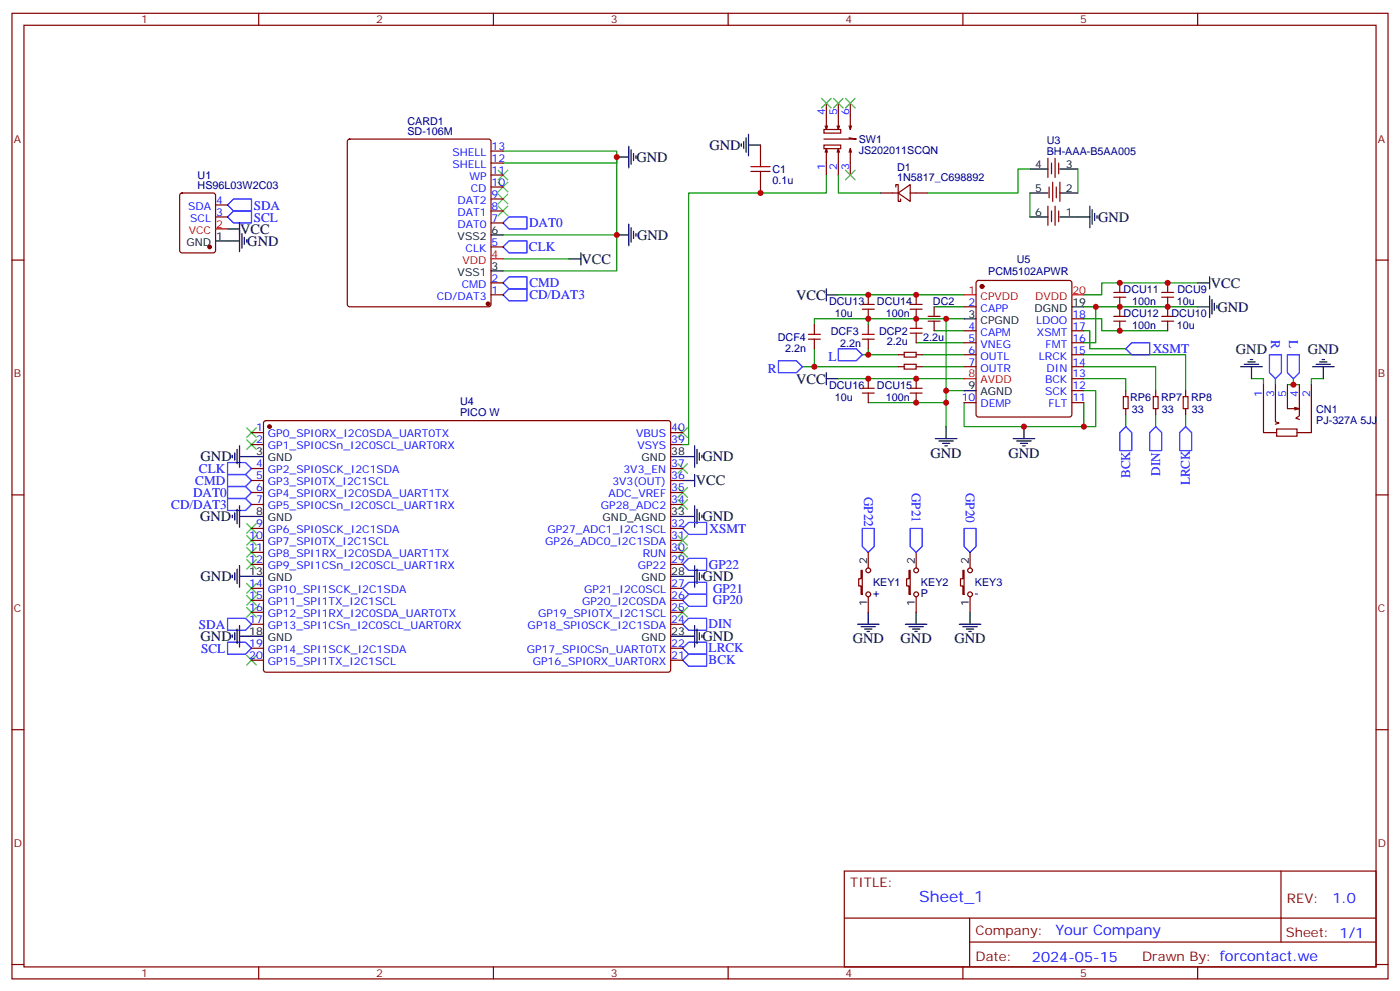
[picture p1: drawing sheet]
<svg xmlns="http://www.w3.org/2000/svg" width="412mm" height="292mm" viewBox="0 0 412 292" stroke-linecap="round" stroke-linejoin="round" font-family="sans-serif">
<g fill="none" stroke="#870000" stroke-width=".35">
<path d="M3.5 3.9h405.4v284.4h-405.4zM7.1 7.4h398.2v277.3h-398.2zM76.2 3.9v3.5M145.3 3.9v3.5M214.5 3.9v3.5M283.6 3.9v3.5M352.8 3.9v3.5M242.7 38.1h4.9v1.1h-4.9zM243.1 37.1l.3 1M243.4 30.4v7.7l.4-1M246.6 37.1l.3 1M246.9 30.4v7.7l.4-1"/>
<path d="M250.1 37.1l.4 1M250.5 30.4v7.7l.3-1M53.2 57l.4-.2h9.2l.6 .5 .1 16.5-.5 .6-9.4 .1-.6-.5-.1-16.5zM102.5 41.2l.5-.2h40.9l.5 .2 .2 .5v47.9l-.2 .5-.5 .2h-40.9l-.5-.2-.2-.5v-47.9zM144.6 58.6h3.6M144.6 55.1h3.6M144.6 51.5h3.6M144.6 48h3.6M144.6 44.5h3.6M224 42.7v3.5M224 53.3v3.5M242.7 42.7h4.9v1.1h-4.9z"/>
<path d="M243.4 43.8l-.3 1M243.8 44.8l-.4-1v7.7M246.9 43.8l-.3 1M247.3 44.8l-.4-1v7.7M250.1 40.6l2.1 .4h-9.5M250.5 43.8l-.4 1M250.8 44.8l-.3-1v7.7M259.3 56.8h5.3M263.9 55.1v-.7h.7v4.9h.7v-.7M264.6 56.8l3.5-2.4v4.9zM268.1 56.8h5.3M308.7 46.6v5.6"/>
<path d="M309 55.1v3.1M309.7 48v3.2M310.1 53.7v5.6M310.8 46.6v5.6M311.1 55.1v3.1M311.9 48v3.2M312.2 53.7v5.6M3.5 76.6h3.6M63.5 63.9h3.5M63.5 60.4h3.5M144.6 72.7h3.6M144.6 65.7h3.6"/>
<path d="M144.6 62.1h3.6M308.7 60.7v5.7M309.7 62.1v3.2M310.8 60.7v5.7M311.9 62.1v3.2M405.3 76.6h3.6M144.6 86.8h3.6M144.6 83.3h3.6M239.9 95.6v2.9M239.9 99.9v2.8M255.8 86.8v2.8M255.8 91.1v2.8"/>
<path d="M255.8 95.6v2.9M255.8 99.9v2.8M269.9 86.8v2.8M269.9 91.1v5.6M269.9 98.1v2.8M275.2 90.3v2.9M275.2 94.6v2.8M284 90.3h3.5M284 97.4h3.5M287.7 82.8l.5-.2h26.8l.5 .2 .2 .5v38.8l-.2 .5-.5 .2h-26.8l-.5-.2-.2-.5v-38.8zM315.7 97.4h3.6M315.7 93.9h3.6"/>
<path d="M329.8 83.3v2.8M329.8 87.5v5.7M329.8 94.6v2.8M344 83.3v2.8M344 87.5v5.7M344 94.6v2.8M255.8 111.5v2.8M255.8 115.7v2.9M264.6 104.5h1.7M264.6 108h1.7M269.9 111.5v2.8M269.9 115.7v2.9"/>
<path d="M269.9 104.5h1.7M269.9 108h1.7M284 104.5h3.5M284 108h3.5M284 100.9h3.5M284 118.6h3.5M315.7 104.5h3.6M315.7 108h3.6M315.7 100.9h3.6M315.7 118.6h3.6M315.7 115h3.6M315.7 111.5h3.6"/>
<path d="M331.6 115v1.8M340.4 115v1.8M349.2 115v1.8M372.2 113.3v14.1h3.9M375.7 113.3v10.9l1.1 .4-1.1 .3M379.2 113.3v7h3.6l-1.4-.3M382.8 113.3v9.1l-1.1 .8 1.1 .3M386.3 113.3v14.1h-4.2M74.1 127.4h3.5M74.1 130.9h3.5M74.1 138h3.5M77.8 124.1l.5-.2h118.8l.5 .7-.1 72.9-.7 .4h-118.8l-.4-.7v-72.6z"/>
<path d="M197.6 127.4h3.5M197.6 130.9h3.5M197.6 138h3.5M331.6 120.3v1.8M340.4 120.3v1.8M349.2 120.3v1.8M376.1 126.3h6v2.1h-6zM382.8 120.3l-1.4 .4M3.5 145.7h3.6M74.1 141.5h3.5M74.1 145h3.5M74.1 148.6h3.5"/>
<path d="M74.1 155.6h3.5M74.1 159.1h3.5M197.6 141.5h3.5M197.6 145h3.5M197.6 148.6h3.5M197.6 155.6h3.5M197.6 159.1h3.5M405.3 145.7h3.6M74.1 162.7h3.5M74.1 166.2h3.5M74.1 173.2h3.5M74.1 176.8h3.5"/>
<path d="M197.6 162.7h3.5M197.6 166.2h3.5M197.6 173.2h3.5M197.6 176.8h3.5M253.6 168h.4v7h-.4v-2.5h-.7v-2.1h.7zM255.8 162.7v4.6M255.8 175.7v4.6M267.8 168h.3v7h-.3v-2.5h-.7v-2.1h.7zM269.9 162.7v4.6M269.9 175.7v4.6M283.6 168h.4v7h-.4v-2.5h-.7v-2.1h.7zM285.8 162.7v4.6"/>
<path d="M285.8 175.7v4.6M74.1 180.3h3.5M74.1 183.8h3.5M74.1 190.9h3.5M74.1 194.4h3.5M197.6 180.3h3.5M197.6 183.8h3.5M197.6 190.9h3.5M197.6 194.4h3.5M3.5 214.9h3.6M405.3 214.9h3.6M248.7 256.5h156.6v28.2h-156.6z"/>
<path d="M377.3 256.5v20.9M248.7 270.4h156.5M285.6 277.4h119.6M285.6 270.4v14.1M3.5 284h3.6M76.2 284.7v3.6M145.3 284.7v3.6M214.5 284.7v3.6M283.6 284.7v3.6M352.8 284.7v3.6M405.3 284h3.6"/>
<circle cx="255.8" cy="175" r=".71"/>
<circle cx="255.8" cy="168" r=".71"/>
<circle cx="269.9" cy="175" r=".71"/>
<circle cx="269.9" cy="168" r=".71"/>
<circle cx="285.8" cy="175" r=".71"/>
<circle cx="285.8" cy="168" r=".71"/>
</g>
<g fill="none" stroke="#000" stroke-width=".35">
<path d="M220.5 39.5v6.4M181.7 46.2h3.5M185.2 43.1v6.3M185.9 44.1v4.3M186.6 45.2v2.1M187.3 45.9v.7M218.4 42.4v.7M219.1 41.7v2.1M219.8 40.6v4.2M220.5 42.7h3.5M303.4 49.8h5.3M303.4 56.8h5.3"/>
<path d="M312.2 49.8h5.3M312.2 56.8h5.3M63.5 70.9h7.1M67 67.4h3.6M70.6 65.7v8.4M71.3 68.8v4.3M72 69.9v2.1M72.7 70.6v.7M144.6 69.2h3.6M144.6 79.8h3.6M167.6 76.2h3.5M171.1 74.5v3.5"/>
<path d="M181.7 69.2h3.5M185.2 66v6.4M185.9 67.1v4.2M186.6 68.1v2.1M187.3 68.8v.7M303.4 63.9h5.3M312.2 63.9h8.8M321 60.7v6.4M321.7 61.8v4.2M322.4 62.8v2.1M323.1 63.5v.7M243.4 86.8h3.5"/>
<path d="M243.4 85.1v3.5M284 93.9h3.5M315.7 90.3h3.6M352.8 90.3h3.5M352.8 83.3h3.5M356.3 81.5v3.6M356.3 87.2v6.3M357 88.2v4.3M357.7 89.3v2.1M358.4 90v.7M243.4 109.7v3.6M243.4 111.5h3.5"/>
<path d="M284 115h3.5M365.5 108h6.3M366.5 107.3h4.3M367.6 106.6h2.1M368.3 105.9h.7M368.7 108v3.5M386.6 108h6.4M387.7 107.3h4.2M388.8 106.6h2.1M389.5 105.9h.7M389.8 108v3.5M68.4 134.1v.7"/>
<path d="M69.1 133.4v2.1M69.8 132.3v4.3M70.6 134.4h7M70.6 131.3v6.3M197.6 134.4h7M204.6 131.3v6.3M204.6 139.7v3.6M205.3 132.3v4.3M206 133.4v2.1M206.7 134.1v.7M275.5 129.2h6.4M276.6 129.9h4.2"/>
<path d="M277.6 130.6h2.2M278.3 131.3h.7M278.7 125.6v3.6M298.4 129.2h6.4M299.5 129.9h4.2M300.6 130.6h2.1M301.3 131.3h.7M301.6 125.6v3.6M68.4 151.7v.7M69.1 151v2.1M69.8 150v4.2M70.6 152.1h7"/>
<path d="M70.6 148.9v6.4M197.6 152.1h7M201.1 141.5h3.5M204.6 148.9v6.4M205.3 150v4.2M206 151v2.1M206.7 151.7v.7M68.4 169.4v.7M69.1 168.7v2.1M69.8 167.6v4.2M70.6 169.7h7M70.6 166.5v6.4"/>
<path d="M197.6 169.7h7M204.6 166.5v6.4M205.3 167.6v4.2M206 168.7v2.1M206.7 169.4v.7M68.4 187v.7M69.1 186.3v2.1M69.8 185.2v4.3M70.6 187.4h7M70.6 184.2v6.3M197.6 187.4h7M204.6 184.2v6.3"/>
<path d="M205.3 185.2v4.3M206 186.3v2.1M206.7 187v.7M252.6 183.8h6.3M253.6 184.5h4.3M254.7 185.2h2.1M255.4 185.9h.7M255.8 180.3v3.5M266.7 183.8h6.3M267.8 184.5h4.2M268.8 185.2h2.1M269.5 185.9h.7"/>
<path d="M269.9 180.3v3.5M282.6 183.8h6.3M283.6 184.5h4.3M284.7 185.2h2.1M285.4 185.9h.7M285.8 180.3v3.5"/>
</g>
<g fill="none" stroke="#3c3" stroke-width=".35">
<path d="M242 29l2.8 2.8M244.8 29l-2.8 2.8M245.5 29l2.9 2.8M248.4 29l-2.9 2.8M249.1 29l2.8 2.8M251.9 29l-2.8 2.8M146.8 57.2l2.8 2.8M146.8 53.7l2.8 2.8M146.8 50.1l2.8 2.9M149.6 57.2l-2.8 2.8M149.6 53.7l-2.8 2.8M149.6 50.1l-2.8 2.9"/>
<path d="M249.1 50.1l2.8 2.9M251.9 50.1l-2.8 2.9M146.8 60.7l2.8 2.8M149.6 60.7l-2.8 2.8M72.7 129.5l2.8 2.8M72.7 126l2.8 2.8M75.5 129.5l-2.8 2.8M75.5 126l-2.8 2.8M199.7 126l2.8 2.8M199.7 136.6l2.8 2.8M202.5 126l-2.8 2.8M202.5 136.6l-2.8 2.8"/>
<path d="M72.7 157.7l2.8 2.8M72.7 154.2l2.8 2.8M75.5 157.7l-2.8 2.8M75.5 154.2l-2.8 2.8M199.7 147.1l2.8 2.9M199.7 143.6l2.8 2.8M199.7 157.7l2.8 2.8M202.5 147.1l-2.8 2.9M202.5 143.6l-2.8 2.8M202.5 157.7l-2.8 2.8M72.7 178.9l2.8 2.8M72.7 175.4l2.8 2.8"/>
<path d="M72.7 171.8l2.8 2.9M72.7 164.8l2.8 2.8M72.7 161.3l2.8 2.8M75.5 178.9l-2.8 2.8M75.5 175.4l-2.8 2.8M75.5 171.8l-2.8 2.9M75.5 164.8l-2.8 2.8M75.5 161.3l-2.8 2.8M199.7 161.3l2.8 2.8M199.7 178.9l2.8 2.8M202.5 161.3l-2.8 2.8M202.5 178.9l-2.8 2.8"/>
<path d="M72.7 193l2.8 2.8M75.5 193l-2.8 2.8"/>
</g>
<g fill="none" stroke="#00f" stroke-width=".35">
<path d="M67 63.9l1.8-1.8h5.3v3.6h-5.3zM67 60.4l1.8-1.8h5.3v3.5h-5.3zM148.2 65.7l1.7-1.8h5.3v3.5h-5.3zM149.9 70.9h5.3v3.6h-5.3l-1.7-1.8zM148.2 86.8l1.7-1.7h5.3v3.5h-5.3zM148.2 83.3l1.7-1.8h5.3v3.6h-5.3zM229.3 106.2h5.3l1.8 1.8-1.8 1.7h-5.3zM246.9 102.7h5.3l1.8 1.8-1.8 1.7h-5.3zM333.4 100.9h5.3v3.6h-5.3l-1.8-1.8zM373.9 104.5h3.6v5.2l-1.8 1.8-1.8-1.8zM379.2 104.5h3.6v5.2l-1.8 1.8-1.8-1.8zM67 139.7h5.3l1.8 1.8-1.8 1.8h-5.3z"/>
<path d="M67 136.2h5.3l1.8 1.8-1.8 1.7h-5.3zM331.6 125.6l1.8 1.8v5.3h-3.6v-5.3zM340.4 125.6l1.8 1.8v5.3h-3.5v-5.3zM349.2 125.6l1.8 1.8v5.3h-3.5v-5.3zM67 146.8h5.3l1.8 1.8-1.8 1.7h-5.3zM67 143.3h5.3l1.8 1.7-1.8 1.8h-5.3zM201.1 155.6l1.7-1.8h5.3v3.6h-5.3zM254 155.6h3.5v5.3l-1.7 1.8-1.8-1.8zM268.1 155.6h3.5v5.3l-1.7 1.8-1.8-1.8zM284 155.6h3.5v5.3l-1.7 1.8-1.8-1.8zM201.1 176.8l1.7-1.8h5.3v3.5h-5.3zM201.1 173.2l1.7-1.7h5.3v3.5h-5.3z"/>
<path d="M202.8 164.4h5.3v3.6h-5.3l-1.7-1.8zM67 182.1h5.3l1.8 1.7-1.8 1.8h-5.3zM67 189.1h5.3l1.8 1.8-1.8 1.8h-5.3zM201.1 183.8l1.7-1.7h5.3v3.5h-5.3zM201.1 194.4l1.7-1.7h5.3v3.5h-5.3zM201.1 190.9l1.7-1.8h5.3v3.6h-5.3z"/>
</g>
<g fill="#870000" stroke="#870000" stroke-width=".35">
<circle cx="79.4" cy="125.6" r=".53"/>
<circle cx="143.8" cy="89.5" r=".53"/>
<circle cx="61.7" cy="72.7" r=".53"/>
<circle cx="289.3" cy="84.3" r=".53"/>
</g>
<g fill="none" stroke="#008700" stroke-width=".35">
<path d="M148.2 44.5h33.5v24.7M181.7 46.2v1.8h-33.5M243.4 51.5v5.3h-40.6v74.1h-1.7M246.9 51.5v5.3h12.4M303.4 49.8h-3.5v7h-26.5M303.4 56.8v7.1M317.5 49.8v7M148.2 69.2h33.5M148.2 76.2h19.4M181.7 69.2v10.6h-33.5M246.9 86.8h37.1M255.8 93.9h-15.9v1.7"/>
<path d="M275.2 90.3h8.8M275.2 97.4h8.8M278.7 93.9h-22.9v1.7M284 93.9h-5.3v21.1M319.3 97.4h1.7v5.3h10.6M319.3 93.9h5.3v3.5h19.4M319.3 90.3h33.5M322.8 90.3v10.6h-3.5M352.8 83.3h-28.2v3.5h-5.3M236.4 108h28.2M239.9 102.7v5.3M246.9 111.5h37.1"/>
<path d="M254 104.5h10.6M255.8 102.7v1.8M255.8 118.6h22.9M269.9 100.9h14.1M271.6 104.5h12.4M271.6 108h12.4M284 115h-5.3v10.6M284 118.6v7h35.3v-7M319.3 104.5h29.9v10.5M319.3 108h21.1v7M319.3 111.5h12.3v3.5M319.3 115h3.5v10.6h-3.5"/>
<path d="M368.7 111.5h3.5v1.8M375.7 111.5v1.8M379.2 113.3h3.6M381 111.5v1.8M389.8 111.5h-3.5v1.8M331.6 122.1v3.5M340.4 122.1v3.5M349.2 122.1v3.5"/>
</g>
<path d="M63.5 67.4h3.5M144.6 76.2h3.6M284 86.8h3.5M315.7 86.8h3.6M284 111.5h3.5" fill="none" stroke="#f00" stroke-width=".35"/>
<g fill="none" stroke="#a10000" stroke-width=".35">
<path d="M221.2 49.1h5.6M221.2 50.5h5.6M224 46.2v2.9M224 50.5v2.8M238.1 99.9h3.6M238.1 98.5h3.6M254 99.9h3.5M254 98.5h3.5M254 89.6h3.5M254 91.1h3.5M268.1 89.6h3.5M268.1 91.1h3.5"/>
<path d="M268.1 98.1h3.5M268.1 96.7h3.5M273.4 94.6h3.5M273.4 93.2h3.5M328.1 94.6h3.5M328.1 93.2h3.5M328.1 87.5h3.5M328.1 86.1h3.5M342.2 94.6h3.5M342.2 93.2h3.5M342.2 87.5h3.5M342.2 86.1h3.5"/>
<path d="M254 114.3h3.5M254 115.7h3.5M266.3 103.8h3.6v1.4h-3.6zM266.3 107.3h3.6v1.4h-3.6zM268.1 114.3h3.5M268.1 115.7h3.5M330.9 116.8h1.4v3.5h-1.4zM339.7 116.8h1.4v3.5h-1.4zM348.5 116.8h1.5v3.5h-1.5z"/>
</g>
<g fill="#c00">
<circle cx="224" cy="56.8" r=".88"/>
<circle cx="381" cy="113.3" r=".88"/>
<circle cx="181.7" cy="46.2" r=".88"/>
<circle cx="181.7" cy="69.2" r=".88"/>
<circle cx="322.8" cy="90.3" r=".88"/>
<circle cx="239.9" cy="108" r=".88"/>
<circle cx="255.8" cy="104.5" r=".88"/>
<circle cx="255.8" cy="93.9" r=".88"/>
<circle cx="269.9" cy="118.6" r=".88"/>
<circle cx="278.7" cy="118.6" r=".88"/>
<circle cx="255.8" cy="111.5" r=".88"/>
<circle cx="269.9" cy="111.5" r=".88"/>
<circle cx="255.8" cy="86.8" r=".88"/>
<circle cx="269.9" cy="86.8" r=".88"/>
<circle cx="269.9" cy="93.9" r=".88"/>
<circle cx="278.7" cy="93.9" r=".88"/>
<circle cx="329.8" cy="97.4" r=".88"/>
<circle cx="344" cy="90.3" r=".88"/>
<circle cx="329.8" cy="83.3" r=".88"/>
<circle cx="344" cy="83.3" r=".88"/>
<circle cx="278.7" cy="115" r=".88"/>
<circle cx="329.8" cy="90.3" r=".88"/>
<circle cx="301.6" cy="125.6" r=".88"/>
<circle cx="319.3" cy="125.6" r=".88"/>
</g>
<text font-size="4.6" fill="#00f" x="270.8" y="265.5">Sheet_1</text>
<g font-size="4.2">
<text x="187.5" y="47.7">GND</text>
<text x="209" y="44.1">GND</text>
<text x="323.5" y="65.3">GND</text>
<text x="70.7" y="68.9">VCC</text>
<text x="187.7" y="70.7">GND</text>
<text x="72.8" y="72.4">GND</text>
<text x="171.3" y="77.6">VCC</text>
<text x="234.5" y="88.3">VCC</text>
<text x="356.7" y="84.7">VCC</text>
<text x="358.6" y="91.8">GND</text>
<text x="364.1" y="104.1">GND</text>
<text x="385.2" y="104.1">GND</text>
<text x="234.5" y="113">VCC</text>
<text x="59.1" y="135.9">GND</text>
<text x="206.9" y="135.9">GND</text>
<text x="274.1" y="134.8">GND</text>
<text x="297" y="134.8">GND</text>
<text x="205" y="142.9">VCC</text>
<text x="58.9" y="153.6">GND</text>
<text x="206.9" y="153.5">GND</text>
<text x="59.1" y="171.1">GND</text>
<text x="206.9" y="171.1">GND</text>
<text x="59.1" y="188.8">GND</text>
<text x="206.9" y="188.8">GND</text>
<text x="251.2" y="189.5">GND</text>
<text x="265.3" y="189.5">GND</text>
<text x="281.2" y="189.5">GND</text>
</g>
<g font-size="4.2" fill="#00f">
<text x="392.5" y="265.8">1.0</text>
<text x="310.9" y="275.3">Your Company</text>
<text x="304" y="283.1">2024-05-15</text>
</g>
<g font-size="3.9" fill="#00f">
<text x="74.7" y="65.2">SCL</text>
<text x="74.8" y="61.7">SDA</text>
<text x="155.9" y="66.9">DAT0</text>
<text x="155.8" y="73.9">CLK</text>
<text x="155.9" y="88">CD/DAT3</text>
<text x="155.9" y="84.5">CMD</text>
<text x="374.4" y="100.2" transform="rotate(90 374.4 100.2)">R</text>
<text x="379.7" y="100.2" transform="rotate(90 379.7 100.2)">L</text>
<text x="244" y="106.2">L</text>
<text x="339.5" y="104">XSMT</text>
<text x="226.2" y="109.7">R</text>
<text x="57.5" y="142.8">CMD</text>
<text x="58.6" y="139.2">CLK</text>
<text x="332.9" y="140.8" transform="rotate(-90 332.9 140.8)">BCK</text>
<text x="341.7" y="140.1" transform="rotate(-90 341.7 140.1)">DIN</text>
<text x="350.5" y="142.9" transform="rotate(-90 350.5 142.9)">LRCK</text>
<text x="50.5" y="149.8">CD/DAT3</text>
<text x="56.9" y="146.3">DAT0</text>
<text x="254.5" y="146.3" transform="rotate(90 254.5 146.3)">GP22</text>
<text x="268.6" y="145.1" transform="rotate(90 268.6 145.1)">GP21</text>
<text x="284.5" y="145.1" transform="rotate(90 284.5 145.1)">GP20</text>
<text x="209" y="156.9">XSMT</text>
<text x="208.8" y="167.6">GP22</text>
<text x="210" y="178">GP20</text>
<text x="210" y="174.5">GP21</text>
<text x="58.6" y="185.1">SDA</text>
<text x="208.7" y="185">DIN</text>
<text x="59.3" y="192.1">SCL</text>
<text x="208.7" y="195.6">BCK</text>
<text x="208.7" y="192.1">LRCK</text>
</g>
<g font-size="3.9" fill="#800">
<text x="250.5" y="261.1">TITLE:</text>
<text x="379.1" y="265.8">REV:</text>
<text x="287.4" y="275.3">Company:</text>
<text x="378.7" y="275.9">Sheet: 1/1</text>
<text x="287.4" y="283">Date:</text>
<text x="336.4" y="283.1">Drawn By: forcontact.we</text>
</g>
<g font-size="3.2" fill="#800">
<text x="41.6" y="6.9">1</text>
<text x="110.8" y="6.9">2</text>
<text x="179.9" y="6.9">3</text>
<text x="249.1" y="6.9">4</text>
<text x="318.2" y="6.9">5</text>
<text x="4.1" y="42">A</text>
<text x="405.9" y="42">A</text>
<text x="4.1" y="111.2">B</text>
<text x="405.9" y="111.2">B</text>
<text x="4.1" y="180.3">C</text>
<text x="405.9" y="180.3">C</text>
<text x="4.1" y="249.4">D</text>
<text x="405.9" y="249.4">D</text>
<text x="41.6" y="287.7">1</text>
<text x="110.8" y="287.7">2</text>
<text x="179.9" y="287.7">3</text>
<text x="249.1" y="287.7">4</text>
<text x="318.2" y="287.7">5</text>
</g>
<g font-size="3.2" fill="#00f">
<text x="243.1" y="33.9" transform="rotate(-90 243.1 33.9)">4</text>
<text x="246.6" y="33.9" transform="rotate(-90 246.6 33.9)">5</text>
<text x="250.1" y="33.9" transform="rotate(-90 250.1 33.9)">6</text>
<text x="133.2" y="45.9">SHELL</text>
<text x="144.8" y="47.7">12</text>
<text x="144.8" y="44.1">13</text>
<text x="133.2" y="49.4">SHELL</text>
<text x="138.3" y="53">WP</text>
<text x="144.8" y="51.2">11</text>
<text x="243.1" y="50" transform="rotate(-90 243.1 50)">1</text>
<text x="246.6" y="50" transform="rotate(-90 246.6 50)">2</text>
<text x="250.1" y="50" transform="rotate(-90 250.1 50)">3</text>
<text x="138.7" y="56.5">CD</text>
<text x="144.8" y="58.2">9</text>
<text x="144.8" y="54.7">10</text>
<text x="55.4" y="61.8">SDA</text>
<text x="56" y="65.3">SCL</text>
<text x="63.7" y="63.5">3</text>
<text x="63.7" y="60">4</text>
<text x="134.7" y="63.5">DAT1</text>
<text x="134.7" y="60">DAT2</text>
<text x="144.8" y="65.3">7</text>
<text x="144.8" y="61.8">8</text>
<text x="134.7" y="67.1">DAT0</text>
<text x="137.2" y="74.1">CLK</text>
<text x="144.8" y="72.4">5</text>
<text x="144.8" y="82.9">2</text>
<text x="128.6" y="88.2">CD/DAT3</text>
<text x="136" y="84.7">CMD</text>
<text x="144.8" y="86.5">1</text>
<text x="285.3" y="90">2</text>
<text x="288.8" y="91.8">CAPP</text>
<text x="305.2" y="95.3">LDOO</text>
<text x="315.9" y="93.5">18</text>
<text x="285.3" y="97">4</text>
<text x="285.3" y="100.6">5</text>
<text x="288.8" y="98.8">CAPM</text>
<text x="305.5" y="98.8">XSMT</text>
<text x="315.9" y="100.6">16</text>
<text x="315.9" y="97">17</text>
<text x="285.3" y="104.1">6</text>
<text x="285.3" y="107.6">7</text>
<text x="288.8" y="102.3">VNEG</text>
<text x="288.8" y="105.9">OUTL</text>
<text x="306" y="105.9">LRCK</text>
<text x="308" y="102.3">FMT</text>
<text x="315.9" y="107.6">14</text>
<text x="315.9" y="104.1">15</text>
<text x="288.8" y="109.4">OUTR</text>
<text x="307.8" y="112.9">BCK</text>
<text x="308.3" y="109.4">DIN</text>
<text x="315.9" y="111.2">13</text>
<text x="283.3" y="118.2">10</text>
<text x="288.8" y="120">DEMP</text>
<text x="307.8" y="116.5">SCK</text>
<text x="308.9" y="120">FLT</text>
<text x="315.9" y="118.2">11</text>
<text x="315.9" y="114.7">12</text>
<text x="371.8" y="116.8" transform="rotate(-90 371.8 116.8)">1</text>
<text x="375.4" y="116.8" transform="rotate(-90 375.4 116.8)">3</text>
<text x="378.9" y="116.8" transform="rotate(-90 378.9 116.8)">5</text>
<text x="382.4" y="116.8" transform="rotate(-90 382.4 116.8)">4</text>
<text x="385.9" y="116.8" transform="rotate(-90 385.9 116.8)">2</text>
<text x="75.4" y="127">1</text>
<text x="75.4" y="130.6">2</text>
<text x="78.9" y="128.8">GP0_SPI0RX_I2C0SDA_UART0TX</text>
<text x="187.4" y="128.8">VBUS</text>
<text x="197.7" y="130.6">39</text>
<text x="197.7" y="127">40</text>
<text x="75.4" y="137.6">4</text>
<text x="78.9" y="132.3">GP1_SPI0CSn_I2C0SCL_UART0RX</text>
<text x="187.8" y="132.3">VSYS</text>
<text x="197.7" y="137.6">37</text>
<text x="75.4" y="141.1">5</text>
<text x="78.9" y="139.4">GP2_SPI0SCK_I2C1SDA</text>
<text x="78.9" y="142.9">GP3_SPI0TX_I2C1SCL</text>
<text x="180.4" y="142.9">3V3(OUT)</text>
<text x="183.7" y="139.4">3V3_EN</text>
<text x="197.7" y="141.1">36</text>
<text x="75.4" y="144.7">6</text>
<text x="75.4" y="148.2">7</text>
<text x="78.9" y="146.4">GP4_SPI0RX_I2C0SDA_UART1TX</text>
<text x="78.9" y="150">GP5_SPI0CSn_I2C0SCL_UART1RX</text>
<text x="177" y="150">GP28_ADC2</text>
<text x="179.2" y="146.4">ADC_VREF</text>
<text x="197.7" y="148.2">34</text>
<text x="197.7" y="144.7">35</text>
<text x="75.4" y="155.3">9</text>
<text x="197.7" y="155.3">32</text>
<text x="73.4" y="158.8">10</text>
<text x="78.9" y="157">GP6_SPI0SCK_I2C1SDA</text>
<text x="78.9" y="160.5">GP7_SPI0TX_I2C1SCL</text>
<text x="160.6" y="160.5">GP26_ADC0_I2C1SDA</text>
<text x="161.2" y="157">GP27_ADC1_I2C1SCL</text>
<text x="197.7" y="158.8">31</text>
<text x="73.4" y="162.3">11</text>
<text x="73.4" y="165.8">12</text>
<text x="78.9" y="164.1">GP8_SPI1RX_I2C0SDA_UART1TX</text>
<text x="78.9" y="167.6">GP9_SPI1CSn_I2C0SCL_UART1RX</text>
<text x="187.8" y="167.6">GP22</text>
<text x="189.3" y="164.1">RUN</text>
<text x="197.7" y="165.8">29</text>
<text x="197.7" y="162.3">30</text>
<text x="73.4" y="172.9">14</text>
<text x="197.7" y="172.9">27</text>
<text x="73.4" y="176.4">15</text>
<text x="73.4" y="180">16</text>
<text x="78.9" y="174.7">GP10_SPI1SCK_I2C1SDA</text>
<text x="78.9" y="178.2">GP11_SPI1TX_I2C1SCL</text>
<text x="171.5" y="178.2">GP20_I2C0SDA</text>
<text x="172.1" y="174.7">GP21_I2C0SCL</text>
<text x="197.7" y="180">25</text>
<text x="197.7" y="176.4">26</text>
<text x="73.4" y="183.5">17</text>
<text x="78.9" y="181.7">GP12_SPI1RX_I2C0SDA_UART0TX</text>
<text x="78.9" y="185.2">GP13_SPI1CSn_I2C0SCL_UART0RX</text>
<text x="155.4" y="185.2">GP18_SPI0SCK_I2C1SDA</text>
<text x="158.5" y="181.7">GP19_SPI0TX_I2C1SCL</text>
<text x="197.7" y="183.5">24</text>
<text x="73.4" y="190.5">19</text>
<text x="197.7" y="190.5">22</text>
<text x="73.4" y="194.1">20</text>
<text x="78.9" y="192.3">GP14_SPI1SCK_I2C1SDA</text>
<text x="78.9" y="195.8">GP15_SPI1TX_I2C1SCL</text>
<text x="155.2" y="192.3">GP17_SPI0CSn_UART0TX</text>
<text x="156.9" y="195.8">GP16_SPI0RX_UART0RX</text>
<text x="197.7" y="194.1">21</text>
</g>
<g font-size="3.2" fill="#000080">
<text x="120" y="39.9">SD-106M</text>
<text x="120" y="36.7">CARD1</text>
<text x="252.9" y="45.2">JS202011SCQN</text>
<text x="252.9" y="42.2">SW1</text>
<text x="308.3" y="45.5">BH-AAA-B5AA005</text>
<text x="308.3" y="42.3">U3</text>
<text x="58.2" y="52.6">U1</text>
<text x="227.5" y="51">C1</text>
<text x="264.2" y="53.3">1N5817_C698892</text>
<text x="264.2" y="50.2">D1</text>
<text x="58.2" y="55.8">HS96L03W2C03</text>
<text x="227.5" y="54.1">0.1u</text>
<text x="299.5" y="77.4">U5</text>
<text x="291.1" y="80.9">PCM5102APWR</text>
<text x="244.2" y="89.7">DCU13</text>
<text x="258.3" y="89.7">DCU14</text>
<text x="274.8" y="89.7">DC2</text>
<text x="331" y="86.2">DCU11</text>
<text x="333.5" y="89.7">100n</text>
<text x="346.7" y="89.7">10u</text>
<text x="346.9" y="86.2">DCU9</text>
<text x="246" y="93.3">10u</text>
<text x="260.9" y="93.3">100n</text>
<text x="331" y="93.3">DCU12</text>
<text x="345.1" y="93.3">DCU10</text>
<text x="229.1" y="100.3">DCF4</text>
<text x="244.7" y="98.6">DCF3</text>
<text x="258.9" y="98.6">DCP2</text>
<text x="261.2" y="101.7">2.2u</text>
<text x="272" y="100.3">2.2u</text>
<text x="333.5" y="96.8">100n</text>
<text x="346.7" y="96.8">10u</text>
<text x="231.2" y="103.5">2.2n</text>
<text x="247.5" y="102.1">2.2n</text>
<text x="135.5" y="119.4">U4</text>
<text x="244.2" y="114.4">DCU16</text>
<text x="246" y="118">10u</text>
<text x="258.3" y="114.4">DCU15</text>
<text x="260.9" y="118">100n</text>
<text x="332.9" y="118">RP6</text>
<text x="342" y="118">RP7</text>
<text x="350.9" y="118">RP8</text>
<text x="135.5" y="122.6">PICO W</text>
<text x="333.4" y="121.5">33</text>
<text x="342.3" y="121.5">33</text>
<text x="351.1" y="121.5">33</text>
<text x="387.7" y="124.8">PJ-327A 5JJ</text>
<text x="387.7" y="121.7">CN1</text>
<text x="257.2" y="172.6">KEY1</text>
<text x="271.3" y="172.6">KEY2</text>
<text x="287.2" y="172.6">KEY3</text>
<text x="257.2" y="175.8">+</text>
<text x="271.3" y="175.8">P</text>
<text x="287.2" y="175.8">-</text>
</g>
<g font-size="3.2">
<text x="304.9" y="49.4">4</text>
<text x="314" y="49.4">3</text>
<text x="304.9" y="56.5">5</text>
<text x="314" y="56.5">2</text>
<text x="304.9" y="63.5">6</text>
<text x="314" y="63.5">1</text>
<text x="63.7" y="70.6">1</text>
<text x="134.8" y="70.6">VSS2</text>
<text x="144.8" y="68.8">6</text>
<text x="54.9" y="72.4">GND</text>
<text x="134.8" y="81.2">VSS1</text>
<text x="144.8" y="79.4">3</text>
<text x="315.9" y="90">19</text>
<text x="285.3" y="93.5">3</text>
<text x="288.8" y="95.3">CPGND</text>
<text x="304.7" y="91.8">DGND</text>
<text x="285.3" y="114.7">9</text>
<text x="288.8" y="116.5">AGND</text>
<text x="75.4" y="134.1">3</text>
<text x="78.9" y="135.9">GND</text>
<text x="189" y="135.9">GND</text>
<text x="197.7" y="134.1">38</text>
<text x="75.4" y="151.7">8</text>
<text x="78.9" y="153.5">GND</text>
<text x="177.5" y="153.5">GND_AGND</text>
<text x="197.7" y="151.7">33</text>
<text x="255.4" y="166.2" transform="rotate(-90 255.4 166.2)">2</text>
<text x="269.5" y="166.2" transform="rotate(-90 269.5 166.2)">2</text>
<text x="285.4" y="166.2" transform="rotate(-90 285.4 166.2)">2</text>
<text x="73.4" y="169.4">13</text>
<text x="78.9" y="171.1">GND</text>
<text x="189" y="171.1">GND</text>
<text x="197.7" y="169.4">28</text>
<text x="255.4" y="178.4" transform="rotate(-90 255.4 178.4)">1</text>
<text x="269.5" y="178.4" transform="rotate(-90 269.5 178.4)">1</text>
<text x="285.4" y="178.4" transform="rotate(-90 285.4 178.4)">1</text>
<text x="73.4" y="187">18</text>
<text x="78.9" y="188.8">GND</text>
<text x="189" y="188.8">GND</text>
<text x="197.7" y="187">23</text>
</g>
<g font-size="3.2" fill="#f00">
<text x="55.6" y="68.8">VCC</text>
<text x="63.7" y="67.1">2</text>
<text x="136.3" y="77.6">VDD</text>
<text x="144.8" y="75.9">4</text>
<text x="285.3" y="86.5">1</text>
<text x="288.8" y="88.2">CPVDD</text>
<text x="304.9" y="88.2">DVDD</text>
<text x="315.9" y="86.5">20</text>
<text x="285.3" y="111.2">8</text>
<text x="288.8" y="112.9">AVDD</text>
</g>
</svg>
